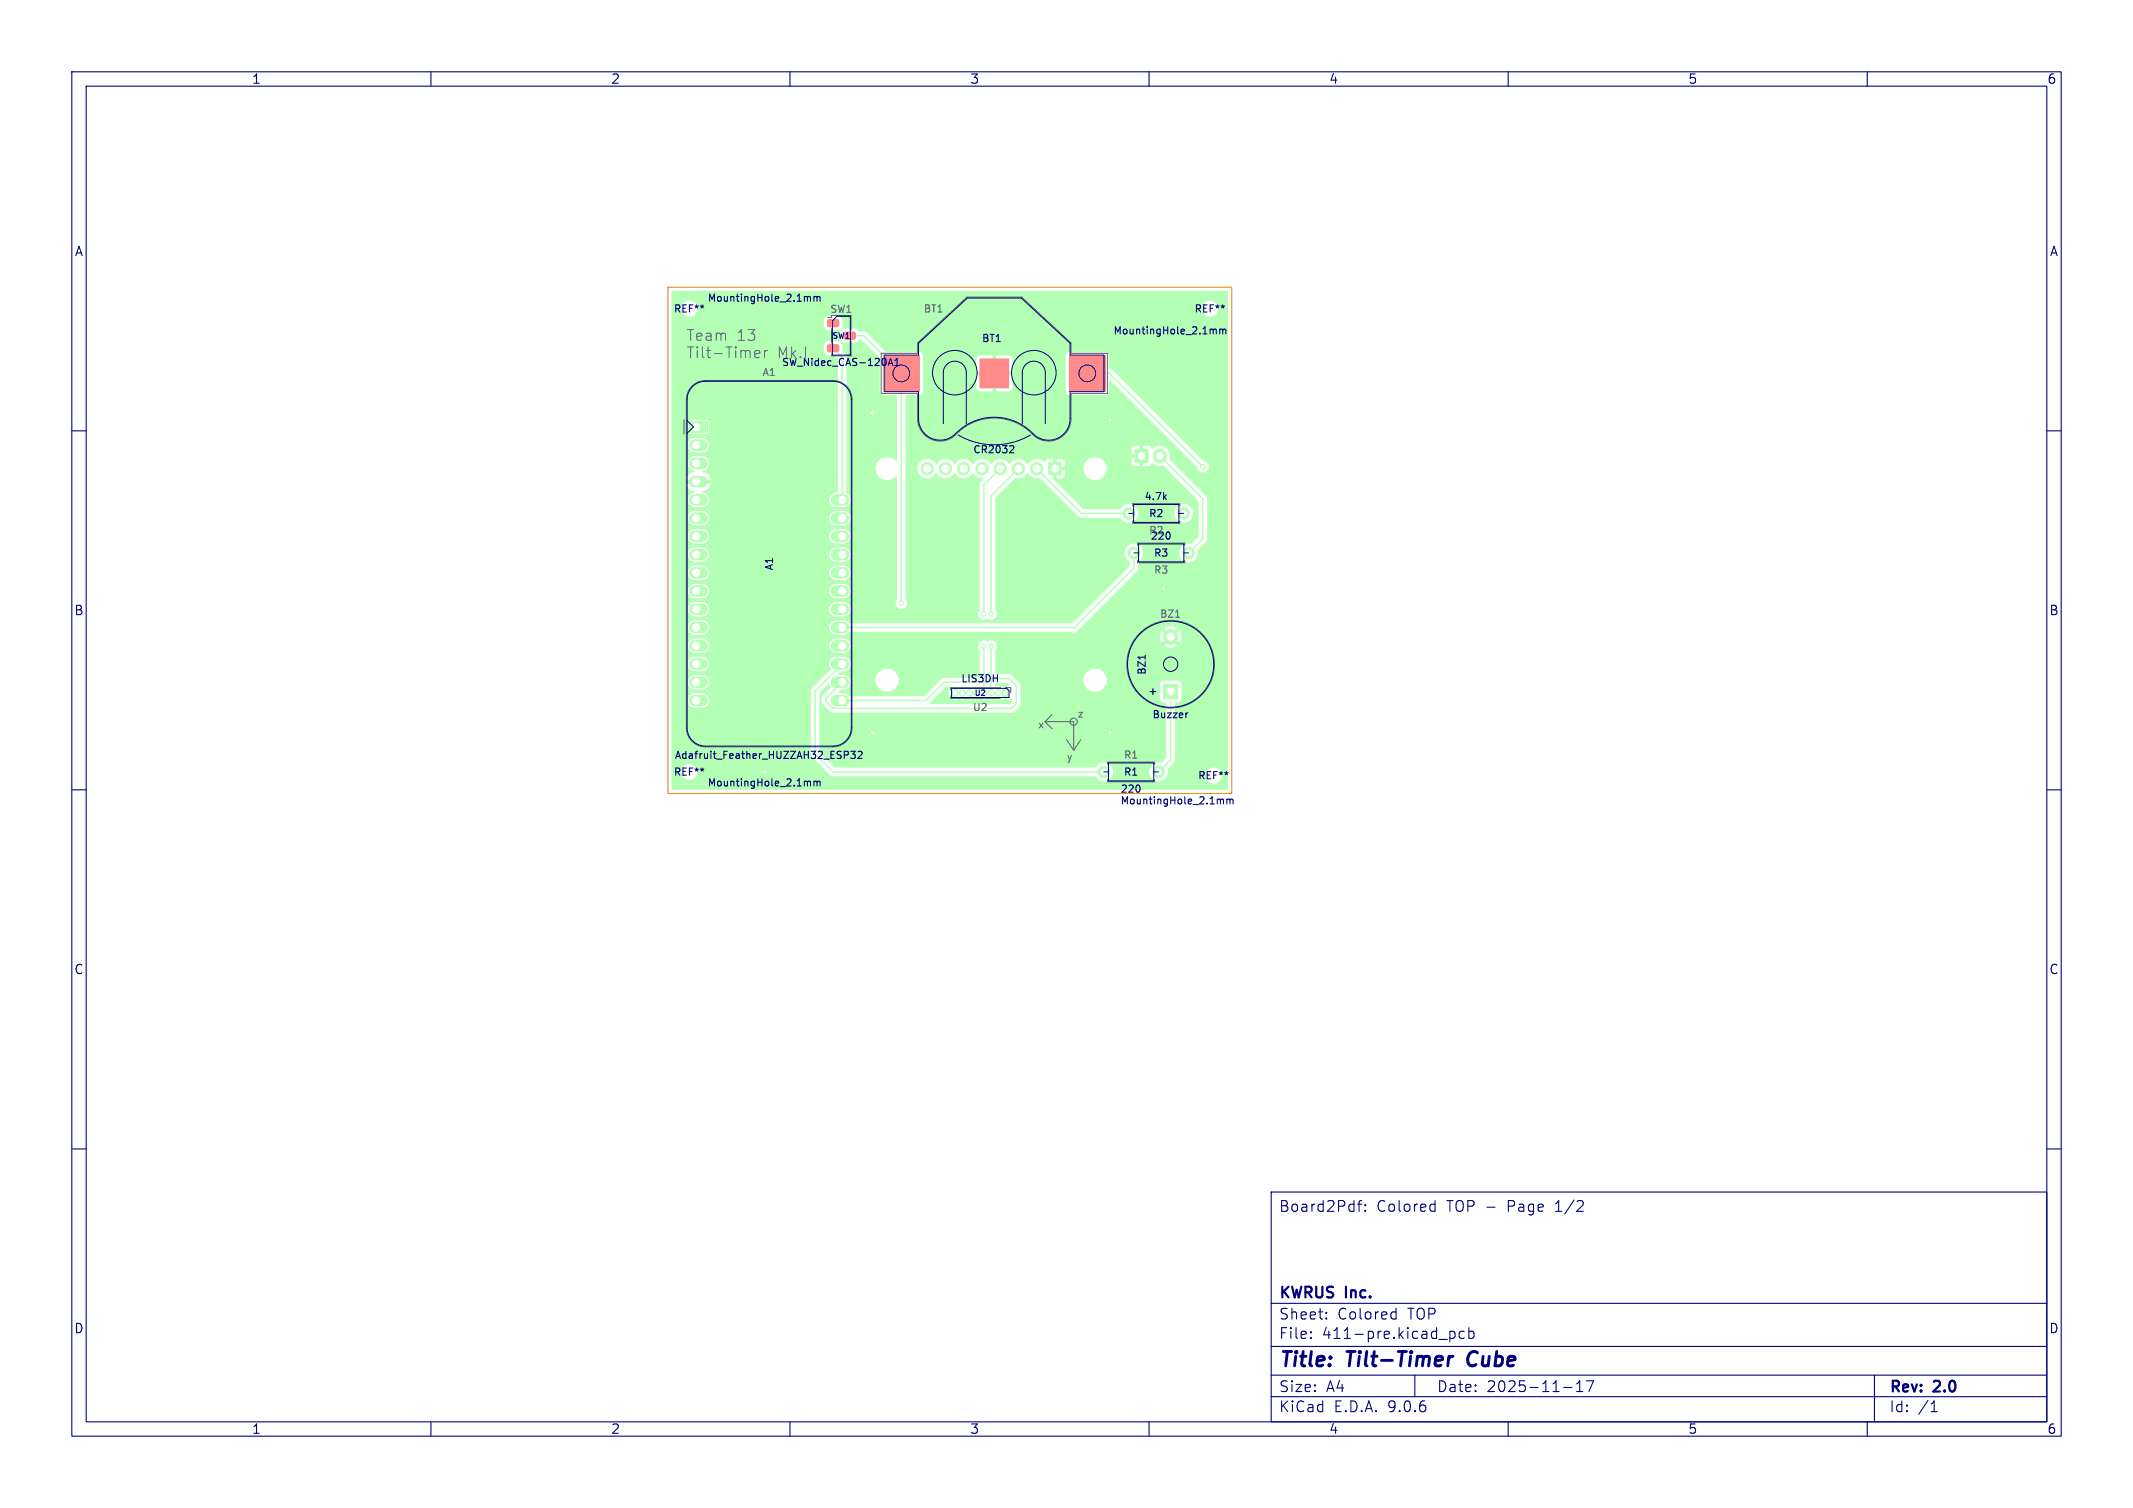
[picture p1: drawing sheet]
<svg xmlns="http://www.w3.org/2000/svg" width="297mm" height="210mm" viewBox="0 0 297 210" stroke-linecap="round" stroke-linejoin="round" font-family="sans-serif">
<g fill="#b3ffb3" stroke="#b3ffb3" stroke-width=".14">
<path d="M115.3 44.6l1.3-.1 .2 .3v.5l-.2 .2h-1.2l-.2-.2z"/>
<path d="M117.6 46.3h1.3l.2 .2v.6l-.2 .2-1.2-.1-.2-.2z"/>
<path d="M115.3 48.1l1.3-.1 .2 .3v.5l-.2 .2h-1.2l-.2-.2z"/>
<path d="M139.6 96.1h.8v.8h-.8z"/>
<path d="M146 64.4h1.7v1.7h-1.7z"/>
<path d="M96 58.7h2.4l.1 .2v1.2l-.2 .2-2.2-.1-.2-.2z"/>
<path d="M158.1 62.6h1.8v1.8h-1.8z"/>
<path d="M162 95.3h2v2h-2z"/>
<path d="M148.9 49.5h5v5h-5z"/>
<path d="M123 49.5h5v5h-5z"/>
<path d="M136.4 50h4.1v4h-4.1z"/>
<circle cx="139" cy="96.5" r=".42"/>
<circle cx="133" cy="96.5" r=".42"/>
<circle cx="138" cy="96.5" r=".42"/>
<circle cx="137" cy="96.5" r=".42"/>
<circle cx="135" cy="96.5" r=".42"/>
<circle cx="134" cy="96.5" r=".42"/>
<circle cx="144.4" cy="65.3" r=".85"/>
<circle cx="141.8" cy="65.3" r=".85"/>
<circle cx="139.3" cy="65.3" r=".85"/>
<circle cx="136.7" cy="65.3" r=".85"/>
<circle cx="134.2" cy="65.3" r=".85"/>
<circle cx="131.7" cy="65.3" r=".85"/>
<circle cx="129.1" cy="65.3" r=".85"/>
<circle cx="165.5" cy="77" r=".8"/>
<circle cx="157.9" cy="77" r=".8"/>
<circle cx="153.7" cy="107.5" r=".8"/>
<circle cx="161.3" cy="107.5" r=".8"/>
<circle cx="161.5" cy="63.5" r=".9"/>
<circle cx="164.8" cy="71.5" r=".8"/>
<circle cx="157.2" cy="71.5" r=".8"/>
<circle cx="163" cy="88.7" r="1"/>
<circle cx="106.5" cy="107.5" r=".3"/>
<circle cx="162" cy="82" r=".3"/>
<circle cx="154.5" cy="102" r=".3"/>
<circle cx="121.5" cy="102" r=".3"/>
<circle cx="154.5" cy="58.5" r=".3"/>
<circle cx="121.5" cy="57.5" r=".3"/>
<circle cx="167.5" cy="65" r=".3"/>
<circle cx="138" cy="85.5" r=".3"/>
<circle cx="138" cy="90" r=".3"/>
<circle cx="137" cy="85.5" r=".3"/>
<circle cx="137" cy="90" r=".3"/>
<circle cx="125.5" cy="84" r=".3"/>
</g>
<g fill="none" stroke="#b3ffb3" stroke-width="1.6">
<path d="M96.7 62h1M96.7 64.5h1M96.7 67.1h1M96.7 69.6h1M96.7 72.2h1M96.7 74.7h1M96.7 77.2h1M96.7 79.8h1M116.5 69.6h1M116.5 72.2h1M116.5 74.7h1M116.5 77.2h1"/>
<path d="M116.5 79.8h1M96.7 82.3h1M96.7 84.9h1M96.7 87.4h1M96.7 89.9h1M96.7 92.5h1M96.7 95h1M96.7 97.6h1M116.5 82.3h1M116.5 84.9h1M116.5 87.4h1M116.5 89.9h1"/>
<path d="M116.5 92.5h1M116.5 95h1M116.5 97.6h1"/>
</g>
<g fill="none" stroke="#b3ffb3" stroke-width=".2">
<path d="M116 48.5l1.3 1.3v19.8M118.3 46.8h1.9l5.3 5.2v32M151.4 52h3.1l13 13M139.3 65.3l-2.3 2.2v18M141.8 65.3l-3.8 3.8v16.4M144.3 65.3l6.3 6.2h6.6M157.9 77v2.1l-8.4 8.4-.1-.1h-32.1M161.5 63.5l6 6v5.5l-2 2M117.3 92.5l-3.8 3.7v8.8l2.5 2.5h37.7M137 95h-5.5l-2.6 2.6h-11.6M137 90v6.5M138 94.5h2.5l1 1v2.5l-.7 .7h-24.8l-1-1.1v-.3l2.3-2.3"/>
<path d="M138 90v6.5M163 96.3v9.5l-1.7 1.7"/>
</g>
<g fill="#b3ffb3">
<path d="M129.5 97.8l2.2-2.2h.6l.1 .1a.95 .95 0 0 0-.2 1.3 .95 .95 0 0 0 1.2 .3h.1a.97 .97 0 0 0 .9 0h.1a1.26 1.26 0 0 0 1.1 0 .93 .93 0 0 0 .8 0h.1a.97 .97 0 0 0 .9 0h.1a.97 .97 0 0 0 .9 0l1.3 .1 .1-.4a.28 .28 0 0 1 .3-.3l.1-.2v.9l.6-.1 .1 .1v.4l-.3 .2-11 .1-.1-.1z"/>
<path d="M138.6 95.2l1.7-.1 .2 .4-.3 .1v.9l-.1-.2a.34 .34 0 0 1-.3-.4l-.1-.3h-1z"/>
<path d="M93.5 40.6l77.4-.1 .1 69.4-.1 .1h-77.3l-.1-.1v-4.8h19.4l.2 .4 2.5 2.5 .3 .1h36.6a1.31 1.31 0 0 0 1.5 .7 1.31 1.31 0 0 0 1-1.4h5v.2a1.33 1.33 0 0 0 1.6 1.2 1.33 1.33 0 0 0 1-1.7l.9-.9 .1-.3v-8l.1-.1 .5-.1 .3-.4v-2.1l-.1-.3-.3-.1h-2.2l-.3 .1-.1 .3v2.2l.3 .3 .5 .1 .1 .1v7.6l-.6 .7h-.2a1.3 1.3 0 0 0-1.6 1.2h-5v-.2a1.36 1.36 0 0 0-1.2-1 1.36 1.36 0 0 0-1.3 .7h-36.2l-2.2-2.2v-8.2l1.3-1.3 .1 .1 .2 .5-1.2 1.1-.1 .3v.5l.2 .4 1 1 .3 .2h25l.3-.2 .7-.6 .2-.4v-2.7l-.1-.3-.5-.5h9.4a1.61 1.61 0 0 0 2.2 1.7 1.61 1.61 0 0 0 .4-2.8 1.61 1.61 0 0 0-2.6 .9v.2h-9.4l-.6-.6-.3-.1h-1.9l-.1-3.3a.83 .83 0 0 0 0-1.1 .83 .83 0 0 0-1.1-.2 .83 .83 0 0 0-1.1 .2 .83 .83 0 0 0 0 1.1v3.7l-.1 .1h-5l-2.6 2.5h-10.4l-.5-.3-1-.1v-.2l.3-.3a1.06 1.06 0 0 0 1.3-1.3v-.1h3.5a1.61 1.61 0 0 0 2.2 1.7 1.61 1.61 0 0 0 .5-2.8 1.61 1.61 0 0 0-2.7 .9v.2h-3.5l-.3-.4-.3-.2h-1v-.2l.3-.3a1.03 1.03 0 0 0 1.3-.8 1.03 1.03 0 0 0-.8-1.2h-1.4a1.03 1.03 0 0 0-.5 1.6l-2.7 2.8-.1 .3v8.9h-19.4v-7.5h2.2a1.01 1.01 0 0 0 .9 1l1.4-.1a1 1 0 0 0 .8-1 1 1 0 0 0-1-1h-1.2l-.3 .2-.4 .4-.2 .5h-2.2v-2.5h2.2a1.01 1.01 0 0 0 .9 .9h1.4a1 1 0 0 0 .8-1.1 1 1 0 0 0-1-.9h-1.2l-.3 .1-.4 .4-.2 .6h-2.2v-2.5h2.2l.2 .3 .4 .5 .3 .1h1.2a1.01 1.01 0 0 0 1-1 1.01 1.01 0 0 0-1-1h-1.2l-.3 .1-.4 .4-.2 .6h-2.2v-2.6h2.2l.2 .4 .4 .4 .3 .1h1.2a1.01 1.01 0 0 0 .9-.9h16.8l.2 .6 .5 .3h1.5a1 1 0 0 0 .8-1 1 1 0 0 0-.9-1h-1.2l-.4 .1-.4 .5-.1 .5h-16.8a1.01 1.01 0 0 0-.9-1.1h-1.2l-.3 .1-.4 .5-.2 .5h-2.2v-1.4h68v.5l.3 .5 .7-.8 .4 .4-.8 .7a1.48 1.48 0 0 0 1.8 0l-.8-.7 .4-.4 .7 .8 .1-.1a1.49 1.49 0 0 0-.1-1.7l-.7 .8-.4-.4 .8-.7-.1-.1a1.49 1.49 0 0 0-1.7 .1l.8 .7-.4 .4-.7-.8-.3 .8h-68v-1.1h2.2a1.01 1.01 0 0 0 .9 .9h1.2l.4-.1 .4-.4 .1-.4h16.8a1.01 1.01 0 0 0 .9 .9h1.4l.5-.4h30.8l.5 .1 .3-.1 8.5-8.5 .1-.3v-1a1.31 1.31 0 0 0 .6-1.7 1.31 1.31 0 0 0-1.8-.6 1.31 1.31 0 0 0-.5 1.8l.5 .5-.1 .7-7.9 7.9h-31l-.5-.4h-1.4a1.01 1.01 0 0 0-.9 1.1h-16.8l-.1-.6-.4-.4-.4-.1h-1.2a1.01 1.01 0 0 0-.9 1.1h-2.2v-2.6h2.2l.3 .6 .5 .3h1.5a.99 .99 0 0 0 .7-.9h16.8l.2 .6 .5 .3h1.5a1 1 0 0 0 .8-1 1 1 0 0 0-.9-1h-1.2l-.4 .2-.4 .4-.1 .5h-16.8a1.01 1.01 0 0 0-.9-1.1h-1.2l-.3 .2-.4 .4-.2 .5h-2.2v-2.5h2.2l.2 .4 .4 .4 .3 .1h1.2a1.01 1.01 0 0 0 .9-.9h16.8l.2 .5 .5 .4h1.5a1 1 0 0 0 .8-1.1 1 1 0 0 0-.9-.9h-1.2l-.4 .1-.4 .4-.1 .6h-16.8a1.01 1.01 0 0 0-.9-1.1h-1.2l-.3 .1-.4 .4-.2 .6h-2.2v-2.5h2.2l.2 .3 .4 .5 .3 .1h1.2a1.01 1.01 0 0 0 .9-.9h16.8l.2 .5 .5 .3h1.5a1 1 0 0 0 .8-1 1 1 0 0 0-.9-.9h-1.2l-.4 .1-.4 .4-.1 .6h-16.8a1.01 1.01 0 0 0-.9-1.1h-1.2l-.3 .1-.4 .4-.2 .6h-2.2v-2.6h2.2l.2 .4 .4 .4 .3 .1h1.2a1.01 1.01 0 0 0 .9-.9h16.8l.2 .6 .5 .3h1.5a1 1 0 0 0 .8-1 1 1 0 0 0-.9-1h-1.2l-.4 .1-.4 .5-.1 .5h-16.8a1.01 1.01 0 0 0-.9-1.1h-1.2l-.3 .1-.4 .5-.2 .5h-2.2v-2.5h2.2l.2 .4 .4 .4 .3 .1h1.2a1.01 1.01 0 0 0 .9-.9h16.8l.2 .5 .5 .4h1.5a1 1 0 0 0 .8-1.1 1 1 0 0 0-.9-.9h-1.2l-.4 .1-.4 .4-.1 .6h-16.8a1.01 1.01 0 0 0-.9-1.1h-1.2l-.3 .1-.4 .4-.2 .6h-2.2v-2.6h2.2l.2 .4 .4 .4 .3 .2h1.2a1.01 1.01 0 0 0 .9-1h16.8l.2 .6 .5 .3h1.5a1 1 0 0 0 .8-1 1 1 0 0 0-.9-1h-1.2l-.4 .2-.4 .4-.1 .5h-16.8a1.01 1.01 0 0 0-.9-1.1h-1.2l-.3 .2-.4 .4-.2 .5h-2.2v-5.4h3v.5l-1 .1a1.58 1.58 0 0 0 1.2 1.1v.1a1.02 1.02 0 0 0-1 1 1.02 1.02 0 0 0 .9 1h1.4a1.02 1.02 0 0 0 .7-1.1 1.02 1.02 0 0 0-.9-.9v-.2a1.53 1.53 0 0 0 1.2-1.1h-1.6v-.5h1.6a1.58 1.58 0 0 0-1.2-1.1v-.1a1.02 1.02 0 0 0 1-1 1.02 1.02 0 0 0-1-1.1l-1.3 .1a1.02 1.02 0 0 0-.7 1.1 1.02 1.02 0 0 0 .9 .9v.1a1.53 1.53 0 0 0-1.2 1.1h-2v-4.7h2.2l.3 .5 .5 .4h1.5a1 1 0 0 0 .8-1.1 1 1 0 0 0-1-.9h-1.2l-.3 .1-.4 .4-.2 .6h-2.2v-3.3h2.2v1.3l.2 .2 .2 .1h2.3l.2-.1 .1-.2v-1.3l-.1-.2-.2-.1-2.3-.1-.2 .2-.2 .2h-2.2v-14.1h21.2a1.15 1.15 0 0 0 .3 1.1l.4 .2h1.2l.5-.2 .1 .2-.2 .4a1.26 1.26 0 0 0 .2 1.1v.1l-.2 .1-.4-.2h-1.2l-.4 .2-.3 .5v.7l.3 .4a1.38 1.38 0 0 0 1.1 .2l.6 .6v18.4l-.1 .1a1.01 1.01 0 0 0-1.1 .9 1.01 1.01 0 0 0 .9 1.1h1.3a1.07 1.07 0 0 0 .8-.9 1.07 1.07 0 0 0-.6-1.1v-18.9l-.2-.3-.4-.4v-.2a1.26 1.26 0 0 0-.2-1v-.1l.2-.1 .4 .2 1.3-.1 .5-.3h.5l2.5 2.5 .1 4.8 .3 .3h1.9l.1 .1v9l-.1 .1a1.62 1.62 0 0 0-2.4-.1 1.62 1.62 0 0 0 0 2.3 1.62 1.62 0 0 0 2.3-.1l.2 .2v17a.81 .81 0 0 0 .1 1.1 .81 .81 0 0 0 1.1-.1 .81 .81 0 0 0 0-1.1v-18.2h1.7a1.4 1.4 0 0 0 1 1.4 1.4 1.4 0 0 0 1.6-.7 1.48 1.48 0 0 0 2.5 0 1.48 1.48 0 0 0 2.6 0l.1 .1a1.68 1.68 0 0 0 1.3 .7l-.5 .8v17.5a.81 .81 0 0 0 0 1.1 .81 .81 0 0 0 1.1 .1 .83 .83 0 0 0 1.1-.2 .83 .83 0 0 0 0-1.1v-15.5l2.9-2.8a1.55 1.55 0 0 0 1.6-.7l.1 .1a1.53 1.53 0 0 0 1.6 .6l5.6 5.5h5.6a1.35 1.35 0 0 0 1.5 .7 1.35 1.35 0 0 0 1-1.4h5v.2a1.3 1.3 0 0 0 2 1 1.3 1.3 0 0 0 0-2.2 1.3 1.3 0 0 0-2 1h-5v-.2a1.36 1.36 0 0 0-1.2-1 1.36 1.36 0 0 0-1.3 .7h-5.2l-4.2-4.2v-1h.5v.9h.7l.4-.2v-.9h-.9l.1-.4h3.5v.3a1.61 1.61 0 0 0 2.4 1.2 1.61 1.61 0 0 0 0-2.7 1.61 1.61 0 0 0-2.4 1.2h-3.5l-.1-.1h.9v-.7l-.1-.2-.3-.2h-.7v.9h-.5v-.9h-.7l-.2 .2-.2 .3h-.1a1.44 1.44 0 0 0-2.3 .2 1.48 1.48 0 0 0-2.6 0 1.48 1.48 0 0 0-2.5 0 1.48 1.48 0 0 0-2.5 0 1.48 1.48 0 0 0-2.6 0 1.48 1.48 0 0 0-2.5 0 1.4 1.4 0 0 0-1.5-.7 1.4 1.4 0 0 0-1.1 1.3h-1.7v-2.6h31.5v.7h1l-.1 .1 .1 .4h-1v.7l.2 .3 .9 .1v-1l.2 .1 .3-.1v1h.8l.4-.4 .3 .2a1.67 1.67 0 0 0 1.3 .2l4.9 4.9v4.9l-1 1a1.31 1.31 0 0 0-1.7 1.2 1.31 1.31 0 0 0 1.4 1.4 1.31 1.31 0 0 0 1.2-1.7l1.2-1.2 .1-.3v-5.8l-5.2-5.3a1.49 1.49 0 0 0-.7-1.7 1.49 1.49 0 0 0-1.8 .2l-.4-.4h-.8v1h-.2h-.3v-1l-.9 .1-.2 .4h-31.5v-7.5l.1-.1 2-.1 .3-.3v-.6h7.4l.2 .4 .3 .1h4.1l.4-.3v-1.9h-2.2v2.2h-.5v-2.2h-2.3v1.7h-7.4v-4h7.4v1.8h5v-1.9l-.2-.3-2-.1v2.3h-.5v-2.3h-1.9l-.2 .1-.2 .4h-7.4v-.5h19.9v5l.1 .4 .4 .1h5.1l.3-.1 .1-.3v-1.6l.1-.1 .1 .1 12.1 12a.82 .82 0 0 0 .8 .8 .82 .82 0 0 0 .8-.8 .82 .82 0 0 0-.8-.8l-12.6-12.7-.4-.1-.1-2-.3-.3-5.2-.1-.4 .1-.1 .4h-19.9l-.1-.4-.4-.1h-4.6l-2.8-2.7-.3-.2h-.8l-.5-.3-1.3-.1-.5 .2-.1-.1 .2-.5a1.15 1.15 0 0 0-.3-1.1l-.4-.2h-1.3l-.4 .3-.2 .4h-21.2z"/>
</g>
<g fill="#fff" stroke="#fff" stroke-width=".14">
<circle cx="106.5" cy="107.5" r=".15"/>
<circle cx="162" cy="82" r=".15"/>
<circle cx="154.5" cy="102" r=".15"/>
<circle cx="121.5" cy="102" r=".15"/>
<circle cx="154.5" cy="58.5" r=".15"/>
<circle cx="121.5" cy="57.5" r=".15"/>
<circle cx="167.5" cy="65" r=".15"/>
<circle cx="138" cy="85.5" r=".15"/>
<circle cx="138" cy="90" r=".15"/>
<circle cx="137" cy="85.5" r=".15"/>
<circle cx="137" cy="90" r=".15"/>
<circle cx="125.5" cy="84" r=".15"/>
<circle cx="96" cy="107.5" r="1.05"/>
<circle cx="169" cy="108" r="1.05"/>
<circle cx="168.5" cy="43" r="1.05"/>
<circle cx="96" cy="43" r="1.05"/>
<circle cx="139" cy="96.5" r=".25"/>
<circle cx="133" cy="96.5" r=".25"/>
<circle cx="140" cy="96.5" r=".25"/>
<circle cx="138" cy="96.5" r=".25"/>
<circle cx="135" cy="96.5" r=".25"/>
<circle cx="134" cy="96.5" r=".25"/>
<circle cx="152.5" cy="94.7" r="1.35"/>
<circle cx="152.5" cy="65.3" r="1.35"/>
<circle cx="123.5" cy="94.7" r="1.35"/>
<circle cx="123.5" cy="65.3" r="1.35"/>
<circle cx="146.9" cy="65.3" r=".5"/>
<circle cx="144.4" cy="65.3" r=".5"/>
<circle cx="141.8" cy="65.3" r=".5"/>
<circle cx="139.3" cy="65.3" r=".5"/>
<circle cx="136.7" cy="65.3" r=".5"/>
<circle cx="134.2" cy="65.3" r=".5"/>
<circle cx="131.7" cy="65.3" r=".5"/>
<circle cx="129.1" cy="65.3" r=".5"/>
<circle cx="96.9" cy="59.5" r=".5"/>
<circle cx="96.9" cy="62" r=".5"/>
<circle cx="96.9" cy="64.5" r=".5"/>
<circle cx="96.9" cy="67.1" r=".5"/>
<circle cx="96.9" cy="69.6" r=".5"/>
<circle cx="96.9" cy="72.2" r=".5"/>
<circle cx="96.9" cy="74.7" r=".5"/>
<circle cx="96.9" cy="77.2" r=".5"/>
<circle cx="96.9" cy="79.8" r=".5"/>
<circle cx="96.9" cy="82.3" r=".5"/>
<circle cx="96.9" cy="84.9" r=".5"/>
<circle cx="96.9" cy="87.4" r=".5"/>
<circle cx="96.9" cy="89.9" r=".5"/>
<circle cx="96.9" cy="92.5" r=".5"/>
<circle cx="96.9" cy="95" r=".5"/>
<circle cx="96.9" cy="97.6" r=".5"/>
<circle cx="117.3" cy="97.6" r=".5"/>
<circle cx="117.3" cy="95" r=".5"/>
<circle cx="117.3" cy="92.5" r=".5"/>
<circle cx="117.3" cy="89.9" r=".5"/>
<circle cx="117.3" cy="87.4" r=".5"/>
<circle cx="117.3" cy="84.9" r=".5"/>
<circle cx="117.3" cy="82.3" r=".5"/>
<circle cx="117.3" cy="79.8" r=".5"/>
<circle cx="117.3" cy="77.2" r=".5"/>
<circle cx="117.3" cy="74.7" r=".5"/>
<circle cx="117.3" cy="72.2" r=".5"/>
<circle cx="117.3" cy="69.6" r=".5"/>
<circle cx="165.5" cy="77" r=".4"/>
<circle cx="157.9" cy="77" r=".4"/>
<circle cx="153.7" cy="107.5" r=".4"/>
<circle cx="161.3" cy="107.5" r=".4"/>
<circle cx="159" cy="63.5" r=".45"/>
<circle cx="161.5" cy="63.5" r=".45"/>
<circle cx="164.8" cy="71.5" r=".4"/>
<circle cx="157.2" cy="71.5" r=".4"/>
<circle cx="163" cy="96.3" r=".5"/>
<circle cx="163" cy="88.7" r=".5"/>
</g>
<g fill="#ff8a8a" stroke="#ff8a8a" stroke-width=".14">
<path d="M115.3 44.6l1.3-.1 .2 .3v.5l-.2 .2h-1.2l-.2-.2z"/>
<path d="M117.6 46.3h1.3l.2 .2v.6l-.2 .2-1.2-.1-.2-.2z"/>
<path d="M115.3 48.1l1.3-.1 .2 .3v.5l-.2 .2h-1.2l-.2-.2z"/>
<path d="M148.9 49.5h5v5h-5z"/>
<path d="M123 49.5h5v5h-5z"/>
<path d="M136.4 50h4.1v4h-4.1z"/>
</g>
<g fill="none" stroke="#626262" stroke-width=".14">
<path d="M95.2 58.5v2M98.2 53a2.65 2.65 0 0 0-2.6 2.6v45.8a2.65 2.65 0 0 0 2.6 2.6M98.2 53h17.8a2.65 2.65 0 0 1 2.6 2.6v45.8a2.65 2.65 0 0 1-2.6 2.6h-17.8M105.1 49.3l.7-.1-.1-.3-.4-.1-.2 .2 .1 .7 .1 .1 .4-.1M106.4 48.8v1M106.9 48.8l-.3 .1-.2 .2M115.8 43.9h2.7v2.1M115.8 45.8v1.9M115.8 49.3v.3M118.5 47.6v2h-2.7M127.8 58.3a3.1 3.1 0 0 0 1.9 2.9 3.1 3.1 0 0 0 3.4-.7M149.1 58.3a3.1 3.1 0 0 1-2 2.9 3.1 3.1 0 0 1-3.5-.9 7.4 7.4 0 0 0-10.5 .2"/>
<path d="M149.1 58.3v-3.5h5.1v-5.6h-5.1v-1.4l-6.9-6.4h-7.5l-6.9 6.4v1.4h-5.1v5.6h5.1v3.6M157.7 70.5v-.4h6.6v.4M157.7 72.5v.4h6.6v-.4M158.4 76v-.4h6.6v.4M158.4 78v.4h6.6v-.4M132.4 96.9v.3h6.9M139.3 95.8h-6.9v.3M140 95.8h.7v.7M146.5 99.5l-1 1M145.5 100.5l1 1M145.5 100.5h4v4M148.5 103l1 1.5"/>
<path d="M150.5 103l-1 1.5M154.2 106.5v-.4h6.6v.4M154.2 108.5v.4h6.6v-.4"/>
<circle cx="163" cy="92.5" r="6.1"/>
<circle cx="149.5" cy="100.5" r=".5"/>
</g>
<path d="M163.7 86h.6" fill="none" stroke="#626262" stroke-width=".15"/>
<g fill="none" stroke="#000080" stroke-width=".15">
<path d="M10 10h277v190h-277zM12 12h273v186h-273zM60 10v2M110 10v2M160 10v2M210 10v2M260 10v2M112.4 41.4l.2-.1h.2l.1 .7M113.3 41.3v.7M113.3 41.4l.3-.1 .2 .1M113.8 41.4v.6M113.8 41.4l.1-.1h.2l.1 .7"/>
<path d="M123.7 50.9l.3-1 .3 1M123.8 50.6h.4M124.6 50.9h.6M124.6 50.2l.3-.3v1M168.9 46l.2-.2 .2 .1 .1 .6M169.8 45.9l.3-.1 .2 .2M169.8 45.8v.7M170.3 46l.1-.2 .2 .1 .1 .6M170.3 46v.5M10 60h2M140.7 62.1h.4l.1 .2-.7 .8h.7M162.1 69.2l.3 .4"/>
<path d="M162.4 68.9l-.4 .4M162.9 74.3v.6M285 60h2M159.5 91.2v.6M165.4 99.3l-.2 .1M10 110h2M112.4 108.9l.2-.1h.2l.1 .7M113.3 108.9l.3-.1 .2 .1M113.3 108.8v.7M113.8 108.9l.1-.1h.2l.1 .7M113.8 108.9v.6M117.6 104.6h.3l.2 .2-.1 .3h-.4"/>
<path d="M118.5 104.6h.6l-.3 .4 .2 .1v.4l-.1 .1-.4-.1M119.5 104.7l.3-.1 .2 .3-.6 .7h.6M158.7 109.5v.6M169.9 111.4l.2-.1h.2l.1 .7M170.8 111.4l.3-.1 .2 .1M170.8 111.3v.7M171.3 111.4l.1-.1h.2l.1 .7M171.3 111.4v.6M285 110h2M10 160h2M177 166h108v32h-108zM189 167.7h.6"/>
<path d="M189.6 167.2l-.3 .1-.1 .1v1.3M190.1 168.6h.1l-.1 .1M190.1 168.6h-.1l.1 .1M190.1 167.8v.1M190.1 168.6v.1M190.1 167.8h.1l-.1 .1M190.1 167.8h-.1l.1 .1M199.4 167.7l.4 .1M199.8 167.2v1.5M199.8 168.6l-.4 .1M285 160h2M60 198v2"/>
<path d="M110 198v2M160 198v2M177 194.5h108M177 191.5h108M177 187.5h108M177 181.5h108M182.5 186.3h.1l-.1 .1M182.5 186.3v.1M182.5 185.5v.1M182.5 185.5h.1l-.1 .1M184.7 183.6v.1M184.7 183.6h-.1l.1 .1"/>
<path d="M184.7 182.8v.1M184.7 182.8h-.1l.1 .1M194 182.7l.4 .1M194.4 182.2v1.5M194.4 183.6l-.4 .1M197 191.5v3M201.9 185.5l.4-.1 .3 .3v.4l-.1 .2-.2 .1-.4-.1M203.9 185.5l-.4-.1-.3 .3v.4l.1 .2 .2 .1 .4-.1M204.5 185.5l.5-.1 .2 .3v.4l-.1 .2-.1 .1-.5-.1M204.5 184.9v1.5M210 198v2M217.7 193.2h1.2"/>
<path d="M219.5 193.8h.9M219.5 192.7l.5-.4v1.5M220.9 192.3h1l-.7 1.5M260 198v2M261 191.5v6.5M268.9 196.6h.8M269 195.5l.3-.4v1.5"/>
</g>
<path d="M201.8 188.9l-.2 1.3M202.3 188.9a.59 .59 0 0 0-.6 .4M204.7 188.5a1.27 1.27 0 0 0-.1 1.6" fill="none" stroke="#000080" stroke-width=".4"/>
<g fill="none" stroke="#000080" stroke-width=".14">
<path d="M95.7 58.6l.9 .9-.9 .8M98.2 53.1a2.54 2.54 0 0 0-2.5 2.5v45.8a2.54 2.54 0 0 0 2.5 2.5M98.2 53.1h17.8a2.54 2.54 0 0 1 2.5 2.5v45.8a2.54 2.54 0 0 1-2.5 2.5h-17.8M116.5 44.1h1.9v5.4h-2.5v-4.8zM131.3 59l.1-7.1a1.6 1.6 0 0 1 1.5-1.6 1.6 1.6 0 0 1 1.6 1.6v7.1M142.4 59l-.1-7.1a1.6 1.6 0 0 1 1.6-1.6 1.6 1.6 0 0 1 1.6 1.6v7.1M133.1 60.3a7.5 7.5 0 0 1 11 .3 3 3 0 0 0 3.2 .4 3 3 0 0 0 1.7-2.7v-3.7h4.7v-5.1h-4.7v-1.7l-6.8-6.3h-7.5l-6.8 6.3v1.7h-4.7v5.1h4.7v3.7a3 3 0 0 0 1.9 2.8 3 3 0 0 0 3.3-.7M133.4 60.6a10 10 0 0 0 10.1 0M157.2 71.5h.6M157.8 70.3h6.3v2.5h-6.3zM157.9 77h.6M158.5 75.8h6.3v2.5h-6.3z"/>
<path d="M164.1 71.5h.7M164.8 77h.7M132.5 95.9h7.7l.3 .3v.9h-8zM153.7 107.5h.6M154.3 106.3h6.3v2.5h-6.3zM160.6 107.5h.7"/>
<circle cx="125.5" cy="52" r="1.17"/>
<circle cx="132.9" cy="51.9" r="3.1"/>
<circle cx="143.9" cy="51.9" r="3.1"/>
<circle cx="151.4" cy="52" r="1.18"/>
<circle cx="163" cy="92.5" r="6"/>
<circle cx="163" cy="92.5" r="1"/>
</g>
<path d="M93 40h78.5v70.5h-78.5z" fill="none" stroke="#ff8000" stroke-width=".14"/>
<g font-size="2.8" fill="#000080">
<text x="178" y="190.9">Title:</text>
<text x="187.7" y="190.9">Tilt-Timer</text>
<text x="205.2" y="190.9">Cube</text>
</g>
<g font-size="2.1" fill="#626262">
<text x="95.5" y="47.6">Team</text>
<text x="102.5" y="47.6">13</text>
<text x="95.5" y="50">Tilt-Timer</text>
</g>
<g font-size="2.1" fill="#000080">
<text x="108.2" y="50">Mk.I</text>
<text x="178" y="169">Board2Pdf:</text>
<text x="191.7" y="169">Colored</text>
<text x="201.5" y="169">TOP -</text>
<text x="210.2" y="169">Page</text>
<text x="217" y="169">1/2</text>
<text x="178" y="184">Sheet:</text>
<text x="178" y="181.2">KWRUS</text>
<text x="186.2" y="184">Colored</text>
<text x="187.5" y="181.2">Inc.</text>
<text x="196.1" y="184">TOP</text>
<text x="178" y="186.7">File:</text>
<text x="184.1" y="186.7">411-pre.kicad_pcb</text>
<text x="178" y="196.9">KiCad</text>
<text x="178" y="194.1">Size:</text>
<text x="184.7" y="194.1">A4</text>
<text x="185.7" y="196.9">E.D.A.</text>
<text x="193.3" y="196.9">9.0.6</text>
<text x="200" y="194.1">Date:</text>
<text x="207" y="194.1">2025-11-17</text>
<text x="263" y="194.3">Rev:</text>
<text x="263" y="196.9">Id:</text>
<text x="267.1" y="196.9">/1</text>
<text x="269.4" y="194.3">2.0</text>
</g>
<g font-size="1.8" fill="#000080">
<text x="35" y="11.9">1</text>
<text x="85" y="11.9">2</text>
<text x="135" y="11.9">3</text>
<text x="185" y="11.9">4</text>
<text x="235" y="11.9">5</text>
<text x="285" y="11.9">6</text>
<text x="10.3" y="35.9">A</text>
<text x="285.4" y="35.9">A</text>
<text x="10.3" y="85.9">B</text>
<text x="285.3" y="85.9">B</text>
<text x="10.3" y="135.9">C</text>
<text x="285.3" y="135.9">C</text>
<text x="10.3" y="185.9">D</text>
<text x="285.3" y="185.9">D</text>
<text x="35" y="199.9">1</text>
<text x="85" y="199.9">2</text>
<text x="135" y="199.9">3</text>
<text x="185" y="199.9">4</text>
<text x="235" y="199.9">5</text>
<text x="285" y="199.9">6</text>
</g>
<g font-size="1.4" fill="#000080">
<text x="93.7" y="43.7">REF**</text>
<text x="98.4" y="42.2">MountingHole_2.1mm</text>
<text x="136.6" y="47.8">BT1</text>
<text x="154.9" y="46.8">MountingHole_2.1mm</text>
<text x="166.2" y="43.7">REF**</text>
<text x="108.8" y="51.2">SW_Nidec_CAS-120A1</text>
<text x="135.4" y="63.3">CR2032</text>
<text x="159.3" y="69.9">4.7k</text>
<text x="159.9" y="74.6">R2</text>
<text x="159.9" y="72.2">R2</text>
<text x="160.1" y="75.4">220</text>
<text x="160.6" y="77.7">R3</text>
<text x="107.8" y="79.5" transform="rotate(-90 107.8 79.5)">A1</text>
<text x="133.8" y="95.2">LIS3DH</text>
<text x="159.7" y="94.1" transform="rotate(-90 159.7 94.1)">BZ1</text>
<text x="160.4" y="100.2">Buzzer</text>
<text x="161.2" y="97.1" transform="rotate(-90 161.2 97.1)">+</text>
<text x="93.9" y="105.9">Adafruit_Feather_HUZZAH32_ESP32</text>
<text x="93.7" y="108.2">REF**</text>
<text x="98.4" y="109.7">MountingHole_2.1mm</text>
<text x="155.9" y="112.2">MountingHole_2.1mm</text>
<text x="155.9" y="110.6">220</text>
<text x="156.4" y="108.2">R1</text>
<text x="166.7" y="108.7">REF**</text>
</g>
<g font-size="1.4" fill="#626262">
<text x="115.5" y="43.8">SW1</text>
<text x="128.5" y="43.7">BT1</text>
<text x="106.1" y="52.6">A1</text>
<text x="160.6" y="80.1">R3</text>
<text x="161.4" y="86.2">BZ1</text>
<text x="135.4" y="99.2">U2</text>
<text x="144.5" y="101.5">x</text>
<text x="150" y="100">z</text>
<text x="148.5" y="106">y</text>
<text x="156.4" y="105.9">R1</text>
</g>
<g font-size="1.1" fill="#000080">
<text x="115.8" y="47.3">SW1</text>
<text x="135.6" y="97.1">U2</text>
</g>
</svg>
